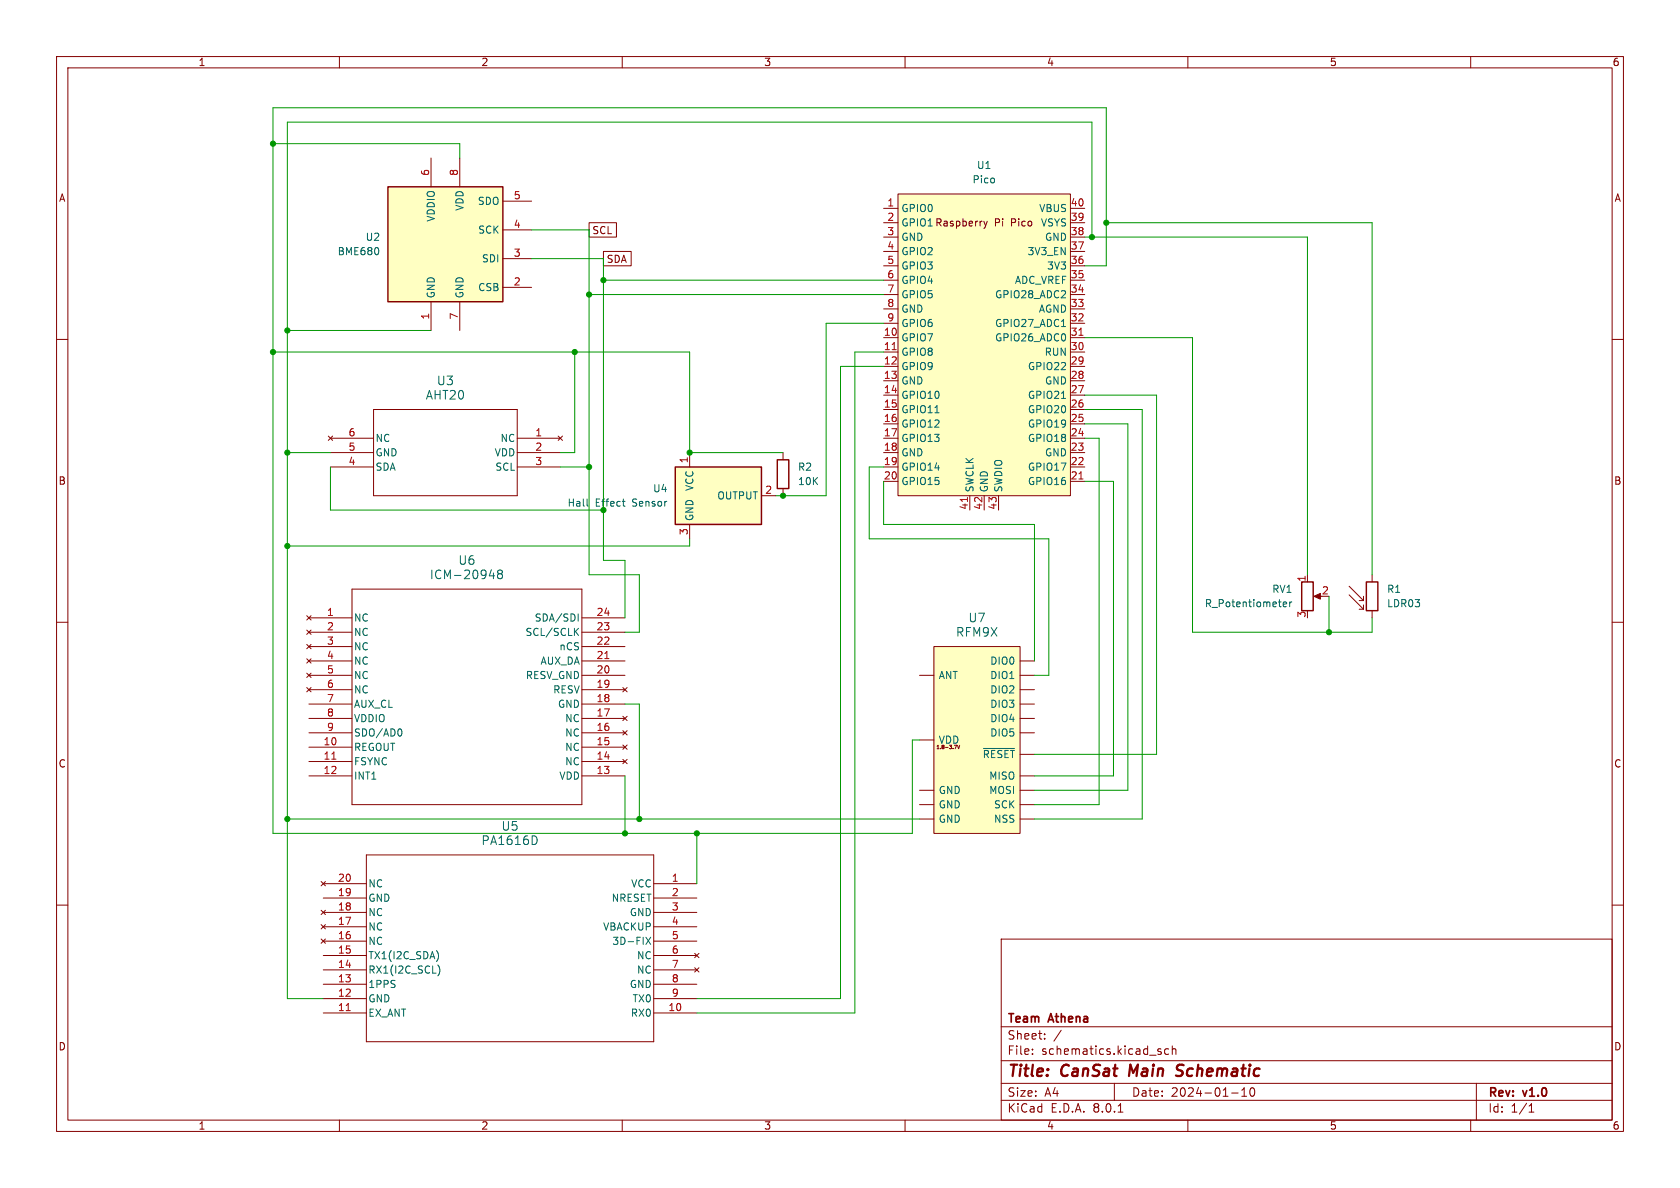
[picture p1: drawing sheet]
<svg xmlns="http://www.w3.org/2000/svg" width="297mm" height="210mm" viewBox="0 0 297 210" stroke-linecap="round" stroke-linejoin="round" font-family="sans-serif">
<g fill="none" stroke="#840000" stroke-width=".18">
<path d="M10 10h277v190h-277zM12 12h273v186h-273zM60 10v2M110 10v2M160 10v2M210 10v2M260 10v2M10 60h2M285 60h2M10 110h2M285 110h2M10 160h2"/>
<path d="M285 160h2M177 166h108v32h-108zM60 198v2M110 198v2M160 198v2M177 194.5h108M177 191.5h108M177 187.5h108M177 181.5h108M182.5 186.3v.1M182.5 185.5v.1M184.7 183.6v.1"/>
<path d="M184.7 182.8v.1M187.6 182.1l-1.3 2M197 191.5v3M197.7 196.6h.8M204.9 185.9l.3 .1 .1 .2-.2 .2h-.3M204.9 185.4l.3 .1M206.6 185.5l-.4-.1-.3 .3v.4l.1 .2h.6M207.2 185.5l.3-.1 .3 .1 .1 .9M207.2 184.9v1.5M210 198v2M217.7 193.2h1.2M219.5 193.8h.9"/>
<path d="M219.5 192.7l.5-.4v1.5M221.2 192.4l.1-.1a.81 .81 0 0 1 .6 .6 .81 .81 0 0 1-.3 .8l-.1 .1a.81 .81 0 0 1-.6-.6 .81 .81 0 0 1 .3-.8zM260 198v2M261 191.5v6.5M270.3 196.6h.9M270.3 195.5l.4-.4v1.5"/>
</g>
<path d="M199.8 188.2l-.2 2M208.9 190a.85 .85 0 0 1-1 .1M209 188.2l-.7 .1a.46 .46 0 0 0-.3 .5 .46 .46 0 0 0 .4 .4l.5 .2" fill="none" stroke="#840000" stroke-width=".4"/>
<path d="M165.1 114.3h15.2v33h-15.2z" fill="#ffffc2"/>
<g fill="none" stroke="#840000" stroke-width=".18">
<path d="M162.6 119.4h2.5M165.1 114.3h15.2v33h-15.2zM180.3 119.4h2.6M180.3 116.8h2.6M162.6 139.7h2.5M162.6 130.8h2.5M169.1 131.7l-.2 .7M169.3 131.7l.2 .7 .2-.7M180.3 139.7h2.6M180.3 127h2.6M180.3 124.5h2.6M180.3 137.2h2.6"/>
<path d="M180.3 133.4h2.6M180.3 129.5h2.6M180.3 121.9h2.6M162.6 144.8h2.5M162.6 142.2h2.5M180.3 144.8h2.6M180.3 142.2h2.6"/>
</g>
<path d="M173.9 132.3h5.5" fill="none" stroke="#006464" stroke-width=".18"/>
<path d="M119.4 82.6h15.2v10.1h-15.2z" fill="#ffffc2"/>
<path d="M119.4 82.6h15.2v10.1h-15.2z" fill="none" stroke="#840000" stroke-width=".25"/>
<g fill="none" stroke="#840000" stroke-width=".18">
<path d="M58 77.1l.8 .8M58.4 77.5h7.6M58.8 77.1l-.8 .8M66 72.4h25.4v15.2h-25.4zM91.4 77.5h7.7M98.7 77.1l.7 .8M99.4 77.1l-.7 .8M58.4 80h7.6M58.4 82.6h7.6M91.4 80h7.7M91.4 82.6h7.7M121.9 80v2.6"/>
<path d="M121.9 92.7v2.6M134.6 87.6h2.6M54.2 108.8l.8 .8M54.2 111.4l.8 .7M54.2 113.9l.8 .8M54.2 116.5l.8 .7M54.2 119l.8 .8M54.6 109.2h7.6M54.6 111.8h7.6M54.6 119.4h7.6M54.6 116.8h7.6M54.6 114.3h7.6"/>
<path d="M55 108.8l-.8 .8M55 111.4l-.8 .7M55 113.9l-.8 .8M55 116.5l-.8 .7M55 119l-.8 .8M62.2 104.1h40.7v38.1h-40.7zM102.9 109.2h7.6M102.9 111.8h7.6M102.9 119.4h7.6M102.9 116.8h7.6M102.9 114.3h7.6M54.2 121.5l.8 .8"/>
<path d="M54.6 132.1h7.6M54.6 134.6h7.6M54.6 137.2h7.6M54.6 129.5h7.6M54.6 127h7.6M54.6 124.5h7.6M54.6 121.9h7.6M55 121.5l-.8 .8M102.9 132.1h7.6M102.9 134.6h7.6M102.9 137.2h7.6M102.9 129.5h7.6"/>
<path d="M102.9 127h7.6M102.9 124.5h7.6M102.9 121.9h7.6M110.1 134.2l.8 .8M110.1 131.7l.8 .8M110.1 129.2l.8 .7M110.1 126.6l.8 .8M110.1 121.5l.8 .8M110.9 134.2l-.8 .8M110.9 131.7l-.8 .8M110.9 129.2l-.8 .7M110.9 126.6l-.8 .8"/>
<path d="M110.9 121.5l-.8 .8M56.8 155.8l.7 .8M57.1 156.2h7.7M57.1 158.8h7.7M57.5 155.8l-.7 .8M64.8 151.1h50.8v33.1h-50.8zM115.6 156.2h7.6M115.6 158.8h7.6M56.8 166l.7 .8M56.8 163.4l.7 .8M56.8 160.9l.7 .8M57.1 179.1h7.7"/>
<path d="M57.1 176.5h7.7M57.1 174h7.7M57.1 171.5h7.7M57.1 168.9h7.7M57.1 166.4h7.7M57.1 163.8h7.7M57.1 161.3h7.7M57.5 166l-.7 .8M57.5 163.4l-.7 .8M57.5 160.9l-.7 .8M115.6 179.1h7.6M115.6 176.5h7.6"/>
<path d="M115.6 174h7.6M115.6 171.5h7.6M115.6 168.9h7.6M115.6 166.4h7.6M115.6 163.8h7.6M115.6 161.3h7.6M122.8 168.5l.8 .8M122.8 171.1l.8 .7M123.6 168.5l-.8 .8M123.6 171.1l-.8 .7"/>
</g>
<g fill="none" stroke="#006464" stroke-width=".18">
<path d="M103.8 88.2v1.1l.2 .2M110 88.6h.5M110.3 89.4l.2 .1M86.5 101.8h.9M87.2 101.3v1M88.2 101.4l-.2-.3 .2-.3h.3l.3 .3-.3 .3M88.2 101.4l-.2 .3v.5l.2 .1 .5-.1 .1-.2v-.4l-.3-.2M88.2 101.4h.3M101.7 111.6l.6 .7M102.2 108.5v1.3M102.3 111.1l-.8 .7M70.7 128.8a.79 .79 0 0 1 0 1.3"/>
<path d="M94.7 147.8l.3 .6-.1 .5-.2 .3M77.2 168.1a1.49 1.49 0 0 1 0 1.8M77.4 170.6a1.46 1.46 0 0 1 0 1.9M114.2 165.7l.8 1.2M115 165.7l-.8 1.2"/>
</g>
<path d="M106.9 116.4h.7M58.7 134.2h.7M61.2 178.7h.7" fill="none" stroke="#a90000" stroke-width=".18"/>
<path d="M68.6 33h20.3v20.3h-20.3z" fill="#ffffc2"/>
<path d="M68.6 33h20.3v20.3h-20.3z" fill="none" stroke="#840000" stroke-width=".25"/>
<path d="M76.2 27.9v5.1M81.3 27.9v5.1M88.9 35.6h5.1M76.2 53.3v5.1M81.3 53.3v5.1M88.9 50.8h5.1M88.9 45.7h5.1M88.9 40.6h5.1" fill="none" stroke="#840000" stroke-width=".18"/>
<path d="M66.9 44v.8" fill="none" stroke="#006464" stroke-width=".18"/>
<path d="M158.7 34.3h30.5v53.3h-30.5z" fill="#ffffc2"/>
<g fill="none" stroke="#840000" stroke-width=".18">
<path d="M104.1 39.4h4.9v2.5h-4.9zM156.2 36.8h2.5M156.2 39.4h2.5M158.7 34.3h30.5v53.3h-30.5zM173.9 39.1l.3 .8M174.2 39.9l-.3 .5M174.5 39.1l-.3 .8M189.2 36.8h2.6M189.2 39.4h2.6M106.7 44.4h4.9v2.6h-4.9zM156.2 59.7h2.5M156.2 41.9h2.5"/>
<path d="M156.2 57.2h2.5M156.2 54.6h2.5M156.2 52.1h2.5M156.2 49.5h2.5M156.2 47h2.5M156.2 44.5h2.5M189.2 59.7h2.6M189.2 41.9h2.6M189.2 57.2h2.6M189.2 54.6h2.6M189.2 52.1h2.6M189.2 49.5h2.6"/>
<path d="M189.2 47h2.6M189.2 44.5h2.6M156.2 62.2h2.5M156.2 64.8h2.5M156.2 67.3h2.5M156.2 69.9h2.5M156.2 72.4h2.5M156.2 74.9h2.5M156.2 77.5h2.5M189.2 62.2h2.6M189.2 64.8h2.6M189.2 67.3h2.6"/>
<path d="M189.2 69.9h2.6M189.2 72.4h2.6M189.2 74.9h2.6M189.2 77.5h2.6M138.4 80v1.3M138.4 86.4v1.2M156.2 80h2.5M156.2 82.6h2.5M156.2 85.1h2.5M171.4 87.6v2.6M174 87.6v2.6M176.5 87.6v2.6"/>
<path d="M189.2 80h2.6M189.2 82.6h2.6M189.2 85.1h2.6M231.1 101.6v1.3M232.7 105.4h1M238.5 105.2l2.5 2.5M238.5 103.6l2.5 2.6M240.3 107.7h.7M240.3 106.2h.7M241 105.4v.8M241 106.9v.8M242.6 101.6v1.3"/>
<path d="M242.6 108v1.2"/>
</g>
<path d="M190.7 59.3h.8M157.7 61.8h.7M171 87.9v.8M190.7 84.7h.8" fill="none" stroke="#a90000" stroke-width=".18"/>
<path d="M187.7 57.7h.7M165.3 73h.7M187.7 70.4h.7M226.9 106.8l.6-.1-.1-.2-.4-.1-.1 .2v.6h.5M228 106.4v.9M228.4 106.4l-.4 .3" fill="none" stroke="#006464" stroke-width=".18"/>
<path d="M137.4 81.3h2v5.1h-2zM230.1 102.9h2.1v5.1h-2.1zM241.6 102.9h2v5.1h-2z" fill="none" stroke="#840000" stroke-width=".25"/>
<path d="M232.3 105.4l1.1-.5v1z" fill="#840000" stroke="#840000" stroke-width=".18"/>
<g fill="none" stroke="#009600" stroke-width=".18">
<path d="M48.3 25.4h33v2.5M195.6 39.4h47v62.2M50.8 58.4h25.4M94 40.6h10.1v61h8.9v10.2h-2.5M94 45.7h12.7v53.4h3.8v10.1M104.1 52.1h52.1M106.7 49.5h49.5M156.2 57.2h-10.2v30.4h-8.8M191.8 47h3.8v-27.9h-147.3v128.2h113v-16.5h1.3M191.8 59.7h19v52.1h31.8v-2.6M191.8 41.9h39.3v59.7M193 41.9v-20.3h-142.2v154.9h6.3"/>
<path d="M48.3 62.2h73.6v17.8h16.5M101.6 62.2v17.8h-2.5M156.2 62.2h-5.1v116.9h-27.9M156.2 64.8h-7.6v111.7h-25.4M191.8 72.4h10.1v72.4h-19M191.8 69.9h12.7v63.5h-21.6M191.8 77.5h2.5v64.7h-11.4M191.8 74.9h7.6v64.8h-16.5M50.8 80h7.6M58.4 82.6v7.6h48.3M99.1 82.6h5M121.9 95.3v1.2h-71.1"/>
<path d="M156.2 82.6h-2.5v12.7h31.7v24.1h-2.5M156.2 85.1v7.6h26.7v24.1M191.8 85.1h5v52.1h-13.9M234.9 105.4v6.4M110.5 124.5h2.5v20.3M110.5 137.2v10.1M50.8 144.8h111.8M123.2 147.3v8.9"/>
</g>
<g fill="#009600" stroke="#009600" stroke-width=".18">
<circle cx="195.6" cy="39.4" r=".46"/>
<circle cx="193" cy="41.9" r=".46"/>
<circle cx="234.9" cy="111.8" r=".46"/>
<circle cx="110.5" cy="147.3" r=".46"/>
<circle cx="104.1" cy="82.6" r=".46"/>
<circle cx="106.7" cy="90.2" r=".46"/>
<circle cx="121.9" cy="80" r=".46"/>
<circle cx="50.8" cy="144.8" r=".46"/>
<circle cx="123.2" cy="147.3" r=".46"/>
<circle cx="113" cy="144.8" r=".46"/>
<circle cx="50.8" cy="96.5" r=".46"/>
<circle cx="50.8" cy="80" r=".46"/>
<circle cx="48.3" cy="62.2" r=".46"/>
<circle cx="106.7" cy="49.5" r=".46"/>
<circle cx="104.1" cy="52.1" r=".46"/>
<circle cx="50.8" cy="58.4" r=".46"/>
<circle cx="48.3" cy="25.4" r=".46"/>
<circle cx="101.6" cy="62.2" r=".46"/>
<circle cx="138.4" cy="87.6" r=".46"/>
</g>
<g font-size="2.8" fill="#840000">
<text x="178" y="190.9">Title:</text>
<text x="187.7" y="190.9">CanSat</text>
<text x="200.5" y="190.9">Main</text>
<text x="209.6" y="190.9">Schematic</text>
</g>
<g font-size="2.1" fill="#006464">
<text x="75.2" y="70.8">AHT20</text>
<text x="77.1" y="68.3">U3</text>
<text x="80.9" y="100.1">U6</text>
<text x="75.9" y="102.6">ICM-20948</text>
<text x="168.9" y="112.8">RFM9X</text>
<text x="171.1" y="110.2">U7</text>
<text x="85" y="149.6">PA1616D</text>
<text x="88.6" y="147">U5</text>
</g>
<g font-size="2.1" fill="#840000">
<text x="178" y="184">Sheet:</text>
<text x="178" y="181.2">Team</text>
<text x="185.5" y="181.2">Athena</text>
<text x="178" y="186.7">File:</text>
<text x="184.1" y="186.7">schematics.kicad_sch</text>
<text x="178" y="196.9">KiCad</text>
<text x="178" y="194.1">Size:</text>
<text x="184.7" y="194.1">A4</text>
<text x="185.7" y="196.9">E.D.A.</text>
<text x="193.3" y="196.9">8.0.1</text>
<text x="200" y="194.1">Date:</text>
<text x="207" y="194.1">2024-01-10</text>
<text x="263" y="194.3">Rev:</text>
<text x="263" y="196.9">Id:</text>
<text x="267.1" y="196.9">1/1</text>
<text x="269.4" y="194.3">v1.0</text>
</g>
<g font-size="1.8" fill="#840000">
<text x="35" y="11.9">1</text>
<text x="85" y="11.9">2</text>
<text x="135" y="11.9">3</text>
<text x="185" y="11.9">4</text>
<text x="235" y="11.9">5</text>
<text x="285" y="11.9">6</text>
<text x="10.3" y="35.9">A</text>
<text x="285.3" y="35.9">A</text>
<text x="104.6" y="41.6">SCL</text>
<text x="175.8" y="40.2">Pi</text>
<text x="178.9" y="40.2">Pico</text>
<text x="107.2" y="46.7">SDA</text>
<text x="10.3" y="85.9">B</text>
<text x="285.3" y="85.9">B</text>
<text x="10.3" y="135.9">C</text>
<text x="285.3" y="135.9">C</text>
<text x="10.3" y="185.9">D</text>
<text x="285.3" y="185.9">D</text>
<text x="35" y="199.9">1</text>
<text x="85" y="199.9">2</text>
<text x="135" y="199.9">3</text>
<text x="185" y="199.9">4</text>
<text x="235" y="199.9">5</text>
<text x="285" y="199.9">6</text>
</g>
<g font-size="1.8" fill="#a90000">
<text x="75.9" y="31.2" transform="rotate(-90 75.9 31.2)">6</text>
<text x="81" y="31.2" transform="rotate(-90 81 31.2)">8</text>
<text x="90.7" y="35.3">5</text>
<text x="90.7" y="40.4">4</text>
<text x="156.8" y="36.6">1</text>
<text x="156.8" y="39.1">2</text>
<text x="156.8" y="41.7">3</text>
<text x="189.2" y="41.7">38</text>
<text x="189.2" y="39.1">39</text>
<text x="189.2" y="36.6">40</text>
<text x="90.7" y="45.5">3</text>
<text x="156.8" y="44.2">4</text>
<text x="156.8" y="46.7">5</text>
<text x="189.2" y="46.7">36</text>
<text x="189.2" y="44.2">37</text>
<text x="90.7" y="50.5">2</text>
<text x="156.8" y="49.3">6</text>
<text x="156.8" y="51.8">7</text>
<text x="189.2" y="51.8">34</text>
<text x="189.2" y="49.3">35</text>
<text x="75.9" y="56.6" transform="rotate(-90 75.9 56.6)">1</text>
<text x="81" y="56.6" transform="rotate(-90 81 56.6)">7</text>
<text x="156.2" y="59.4">10</text>
<text x="156.8" y="54.4">8</text>
<text x="156.8" y="56.9">9</text>
<text x="189.2" y="59.4">31</text>
<text x="189.2" y="56.9">32</text>
<text x="189.2" y="54.4">33</text>
<text x="156.2" y="62">11</text>
<text x="156.2" y="64.5">12</text>
<text x="189.2" y="64.5">29</text>
<text x="189.2" y="62">30</text>
<text x="156.2" y="67.1">13</text>
<text x="156.2" y="69.6">14</text>
<text x="189.2" y="69.6">27</text>
<text x="189.2" y="67.1">28</text>
<text x="61.5" y="77.2">6</text>
<text x="94.5" y="77.2">1</text>
<text x="156.2" y="72.1">15</text>
<text x="156.2" y="74.7">16</text>
<text x="156.2" y="77.2">17</text>
<text x="189.2" y="77.2">24</text>
<text x="189.2" y="74.7">25</text>
<text x="189.2" y="72.1">26</text>
<text x="61.5" y="82.3">4</text>
<text x="61.5" y="79.8">5</text>
<text x="94.5" y="79.8">2</text>
<text x="94.5" y="82.3">3</text>
<text x="121.7" y="82" transform="rotate(-90 121.7 82)">1</text>
<text x="156.2" y="79.8">18</text>
<text x="156.2" y="82.3">19</text>
<text x="189.2" y="82.3">22</text>
<text x="189.2" y="79.8">23</text>
<text x="135.2" y="87.4">2</text>
<text x="156.2" y="84.8">20</text>
<text x="189.2" y="84.8">21</text>
<text x="121.7" y="94.7" transform="rotate(-90 121.7 94.7)">3</text>
<text x="171.2" y="90.2" transform="rotate(-90 171.2 90.2)">41</text>
<text x="173.7" y="90.2" transform="rotate(-90 173.7 90.2)">42</text>
<text x="176.3" y="90.2" transform="rotate(-90 176.3 90.2)">43</text>
<text x="230.9" y="102.9" transform="rotate(-90 230.9 102.9)">1</text>
<text x="233.6" y="105.2">2</text>
<text x="57.7" y="109">1</text>
<text x="57.7" y="111.5">2</text>
<text x="105.4" y="111.5">23</text>
<text x="105.4" y="109">24</text>
<text x="230.9" y="109.3" transform="rotate(-90 230.9 109.3)">3</text>
<text x="57.7" y="114">3</text>
<text x="57.7" y="116.6">4</text>
<text x="57.7" y="119.1">5</text>
<text x="105.4" y="119.1">20</text>
<text x="105.4" y="116.6">21</text>
<text x="105.4" y="114">22</text>
<text x="57.7" y="121.7">6</text>
<text x="57.7" y="124.2">7</text>
<text x="105.4" y="124.2">18</text>
<text x="105.4" y="121.7">19</text>
<text x="57.1" y="131.8">10</text>
<text x="57.7" y="126.7">8</text>
<text x="57.7" y="129.3">9</text>
<text x="105.4" y="131.8">15</text>
<text x="105.4" y="129.3">16</text>
<text x="105.4" y="126.7">17</text>
<text x="57.1" y="134.4">11</text>
<text x="57.1" y="136.9">12</text>
<text x="105.4" y="136.9">13</text>
<text x="105.4" y="134.4">14</text>
<text x="59.6" y="156">20</text>
<text x="118.7" y="156">1</text>
<text x="59.6" y="161">18</text>
<text x="59.6" y="158.5">19</text>
<text x="118.7" y="158.5">2</text>
<text x="118.7" y="161">3</text>
<text x="59.6" y="166.1">16</text>
<text x="59.6" y="163.6">17</text>
<text x="118.7" y="163.6">4</text>
<text x="118.7" y="166.1">5</text>
<text x="59.6" y="173.7">13</text>
<text x="59.6" y="171.2">14</text>
<text x="59.6" y="168.7">15</text>
<text x="118.7" y="168.7">6</text>
<text x="118.7" y="171.2">7</text>
<text x="118.7" y="173.7">8</text>
<text x="59.6" y="178.8">11</text>
<text x="59.6" y="176.3">12</text>
<text x="118.1" y="178.8">10</text>
<text x="118.7" y="176.3">9</text>
</g>
<g font-size="1.8" fill="#006464">
<text x="171.8" y="32.6">Pico</text>
<text x="172.6" y="30.1">U1</text>
<text x="77.1" y="39.3" transform="rotate(-90 77.1 39.3)">VDDIO</text>
<text x="82.1" y="37.4" transform="rotate(-90 82.1 37.4)">VDD</text>
<text x="84.4" y="36.4">SDO</text>
<text x="84.4" y="41.5">SCK</text>
<text x="159.3" y="37.7">GPIO0</text>
<text x="159.3" y="40.2">GPIO1 Raspberry</text>
<text x="183.6" y="37.7">VBUS</text>
<text x="183.9" y="40.2">VSYS</text>
<text x="59.6" y="45.3">BME680</text>
<text x="64.6" y="42.8">U2</text>
<text x="85.1" y="46.6">SDI</text>
<text x="159.3" y="42.8">GND</text>
<text x="159.3" y="45.3">GPIO2</text>
<text x="159.3" y="47.9">GPIO3</text>
<text x="181.6" y="45.3">3V3_EN</text>
<text x="184.6" y="42.8">GND</text>
<text x="185" y="47.9">3V3</text>
<text x="77.1" y="52.8" transform="rotate(-90 77.1 52.8)">GND</text>
<text x="82.1" y="52.8" transform="rotate(-90 82.1 52.8)">GND</text>
<text x="84.4" y="51.7">CSB</text>
<text x="159.3" y="50.4">GPIO4</text>
<text x="159.3" y="52.9">GPIO5</text>
<text x="175.8" y="52.9">GPIO28_ADC2</text>
<text x="179.3" y="50.4">ADC_VREF</text>
<text x="159.3" y="55.5">GND</text>
<text x="159.3" y="58">GPIO6</text>
<text x="175.8" y="58">GPIO27_ADC1</text>
<text x="183.6" y="55.5">AGND</text>
<text x="159.3" y="60.6">GPIO7</text>
<text x="159.3" y="63.1">GPIO8</text>
<text x="159.3" y="65.6">GPIO9</text>
<text x="175.8" y="60.6">GPIO26_ADC0</text>
<text x="181.6" y="65.6">GPIO22</text>
<text x="184.6" y="63.1">RUN</text>
<text x="159.3" y="68.2">GND</text>
<text x="159.3" y="70.7">GPIO10</text>
<text x="181.6" y="70.7">GPIO21</text>
<text x="184.6" y="68.2">GND</text>
<text x="159.3" y="73.3">GPIO11</text>
<text x="159.3" y="75.8">GPIO12</text>
<text x="181.6" y="75.8">GPIO19</text>
<text x="181.6" y="73.3">GPIO20</text>
<text x="66.3" y="83.4">SDA</text>
<text x="66.3" y="80.9">GND</text>
<text x="66.3" y="78.3">NC</text>
<text x="87.4" y="80.9">VDD</text>
<text x="87.5" y="83.4">SCL</text>
<text x="88.4" y="78.3">NC</text>
<text x="141" y="83.4">R2</text>
<text x="159.3" y="78.3">GPIO13</text>
<text x="159.3" y="80.9">GND</text>
<text x="159.3" y="83.4">GPIO14</text>
<text x="181.6" y="83.4">GPIO17</text>
<text x="181.6" y="78.3">GPIO18</text>
<text x="184.6" y="80.9">GND</text>
<text x="100.2" y="89.8">Hall</text>
<text x="105.2" y="89.8">Effect</text>
<text x="111.9" y="89.8">Sensor</text>
<text x="115.4" y="87.2">U4</text>
<text x="122.8" y="86.9" transform="rotate(-90 122.8 86.9)">VCC</text>
<text x="126.7" y="88.5">OUTPUT</text>
<text x="141" y="86">10K</text>
<text x="159.3" y="86">GPIO15</text>
<text x="172.3" y="87.1" transform="rotate(-90 172.3 87.1)">SWCLK</text>
<text x="174.9" y="87.1" transform="rotate(-90 174.9 87.1)">GND</text>
<text x="177.4" y="87.1" transform="rotate(-90 177.4 87.1)">SWDIO</text>
<text x="181.6" y="86">GPIO16</text>
<text x="122.8" y="92.2" transform="rotate(-90 122.8 92.2)">GND</text>
<text x="212.9" y="107.5">R_Potentiometer</text>
<text x="224.8" y="105">RV1</text>
<text x="245.1" y="105">R1</text>
<text x="245.1" y="107.5">LDR03</text>
<text x="62.5" y="110.1">NC</text>
<text x="62.5" y="112.6">NC</text>
<text x="92.8" y="112.6">SCL/SCLK</text>
<text x="94.4" y="110.1">SDA/SDI</text>
<text x="62.5" y="115.2">NC</text>
<text x="62.5" y="117.7">NC</text>
<text x="95.5" y="117.7">AUX_DA</text>
<text x="98.8" y="115.2">nCS</text>
<text x="175" y="117.7">DIO0</text>
<text x="62.5" y="120.2">NC</text>
<text x="62.5" y="122.8">NC</text>
<text x="62.5" y="125.3">AUX_CL</text>
<text x="92.9" y="120.2">RESV_GND</text>
<text x="97.7" y="122.8">RESV</text>
<text x="98.5" y="125.3">GND</text>
<text x="165.9" y="120.2">ANT</text>
<text x="175" y="120.2">DIO1</text>
<text x="175" y="125.3">DIO3</text>
<text x="175" y="122.8">DIO2</text>
<text x="62.5" y="127.9">VDDIO</text>
<text x="62.5" y="130.4">SDO/AD0</text>
<text x="99.8" y="130.4">NC</text>
<text x="99.8" y="127.9">NC</text>
<text x="165.9" y="131.7">VDD</text>
<text x="175" y="127.9">DIO4</text>
<text x="175" y="130.4">DIO5</text>
<text x="62.5" y="132.9">REGOUT</text>
<text x="62.5" y="135.5">FSYNC</text>
<text x="99.8" y="135.5">NC</text>
<text x="99.8" y="132.9">NC</text>
<text x="173.6" y="134.2">~{RESET}</text>
<text x="62.5" y="138">INT1</text>
<text x="98.8" y="138">VDD</text>
<text x="165.9" y="140.6">GND</text>
<text x="165.9" y="143.1">GND</text>
<text x="174.8" y="138">MISO</text>
<text x="174.8" y="140.6">MOSI</text>
<text x="175.6" y="143.1">SCK</text>
<text x="165.9" y="145.6">GND</text>
<text x="175.6" y="145.6">NSS</text>
<text x="65" y="159.6">GND</text>
<text x="65" y="157.1">NC</text>
<text x="108" y="159.6">NRESET</text>
<text x="111.5" y="157.1">VCC</text>
<text x="65" y="167.2">NC</text>
<text x="65" y="164.7">NC</text>
<text x="65" y="162.2">NC</text>
<text x="106.5" y="164.7">VBACKUP</text>
<text x="108.2" y="167.2">3D-FIX</text>
<text x="111.2" y="162.2">GND</text>
<text x="65" y="172.3">RX1(I2C_SCL)</text>
<text x="65" y="169.8">TX1(I2C_SDA)</text>
<text x="112.5" y="169.8">NC</text>
<text x="112.5" y="172.3">NC</text>
<text x="65" y="179.9">EX_ANT</text>
<text x="65" y="177.4">GND</text>
<text x="65" y="174.9">1PPS</text>
<text x="111.2" y="174.9">GND</text>
<text x="111.4" y="179.9">RX0</text>
<text x="111.7" y="177.4">TX0</text>
</g>
<text font-size=".8" fill="#840000" x="165.4" y="132.6">1.8-3.7V</text>
</svg>
